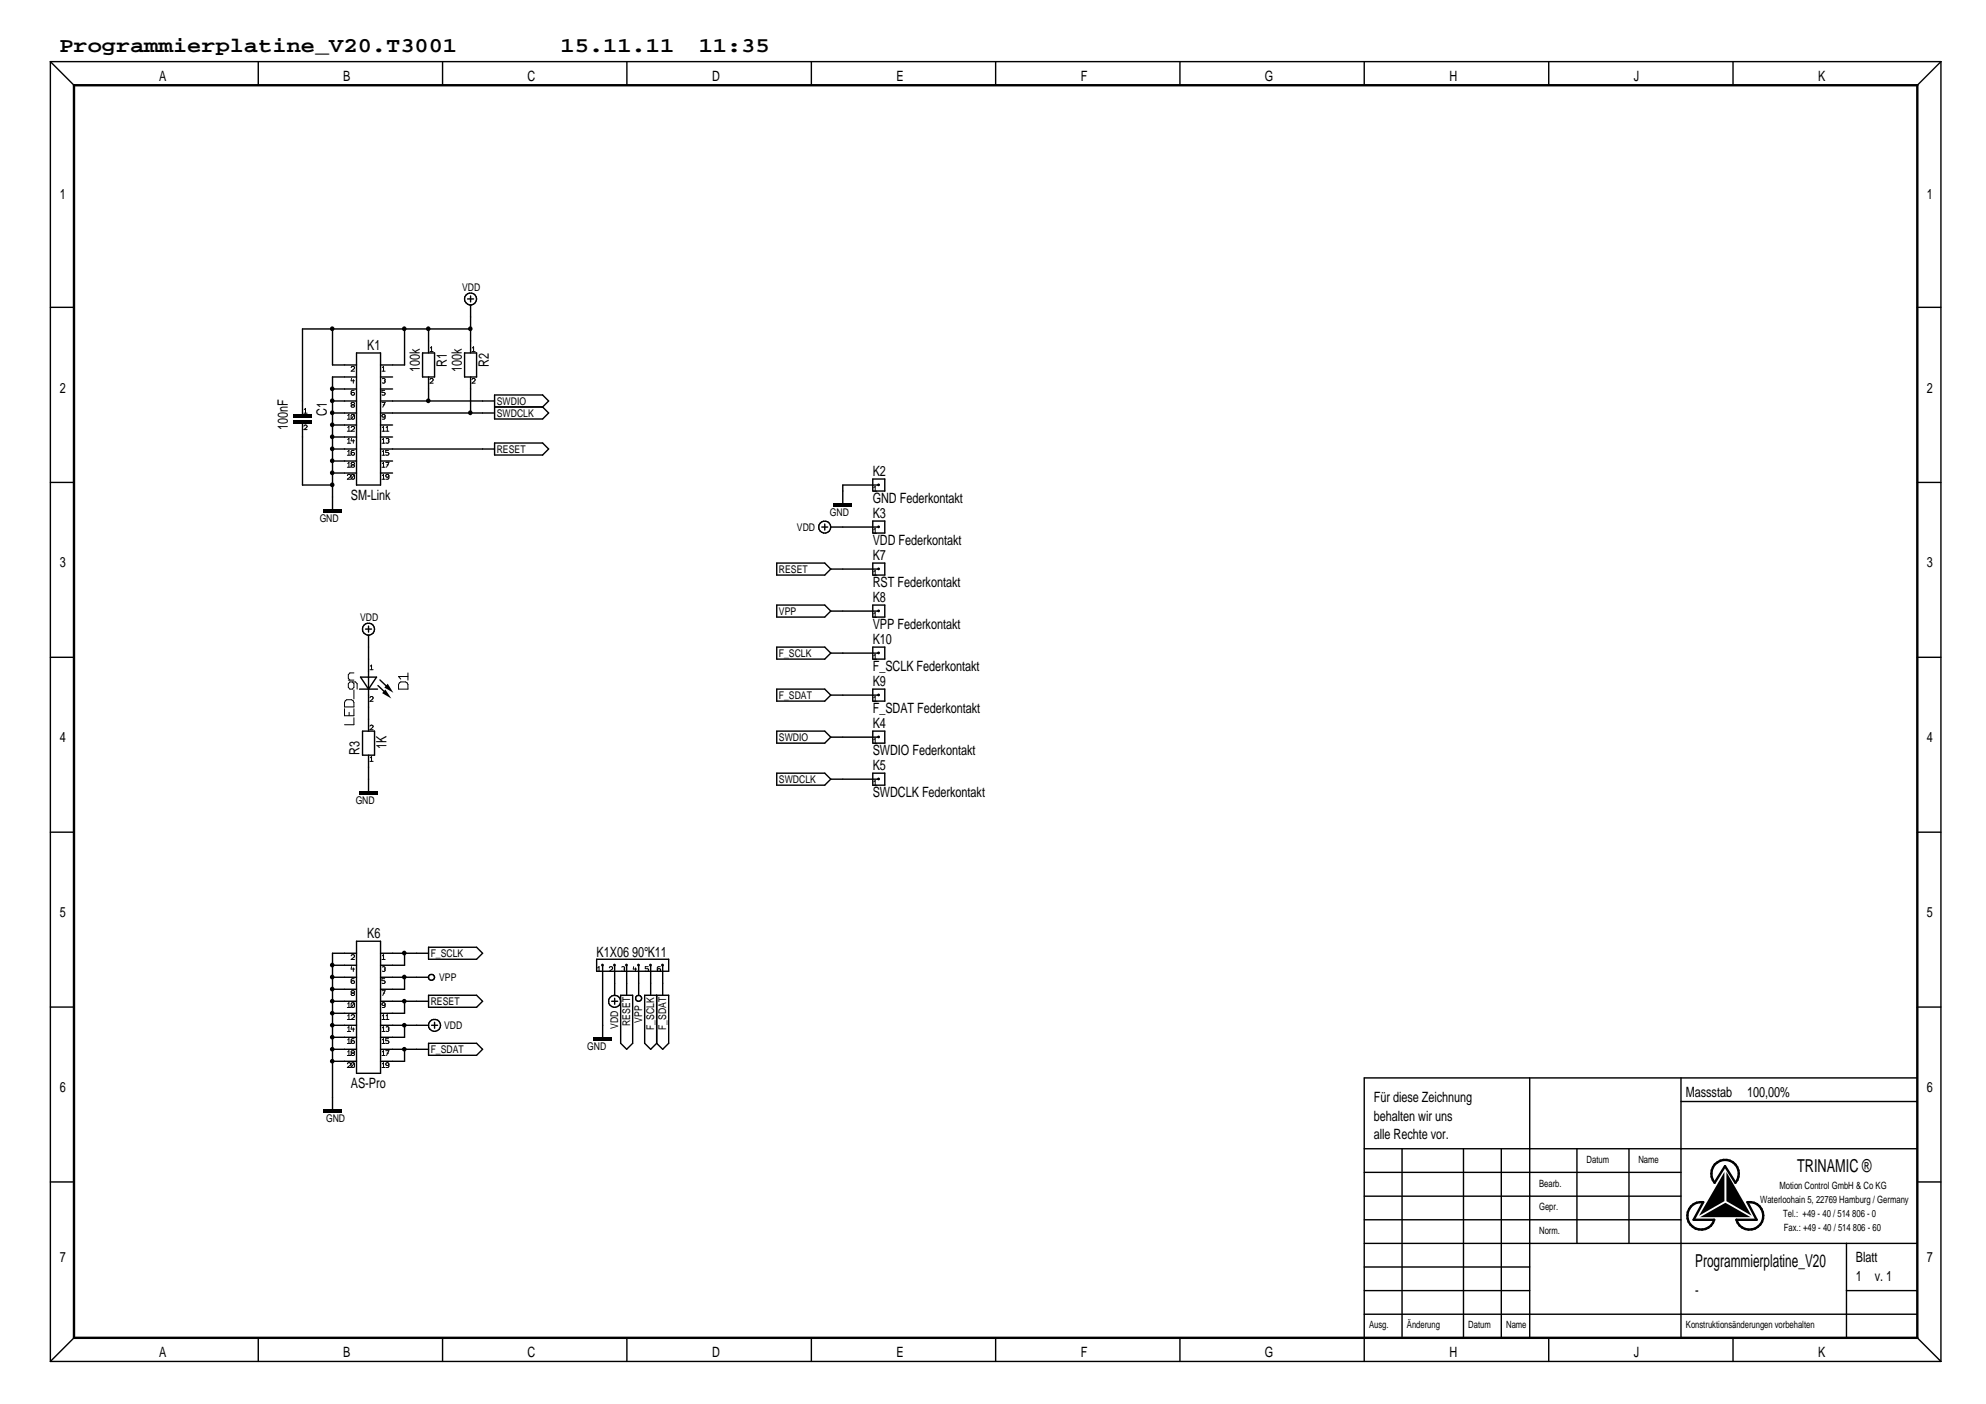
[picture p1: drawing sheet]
<svg xmlns="http://www.w3.org/2000/svg" width="420mm" height="297mm" viewBox="0 0 420 297" stroke-linecap="round" stroke-linejoin="round" font-family="sans-serif">
<g fill="none" stroke="#000" stroke-width=".3">
<path d="M10.7 13l5 5M10.7 13h399.9M10.7 13v275M54.6 13v5M93.6 13v5M132.6 13v5M171.7 13v5M210.6 13v5M249.6 13v5M288.6 13v5M327.6 13v5M366.6 13v5"/>
<path d="M410.6 13l-5 5M410.6 13v275M10.7 65h5M70.3 69.6v7.6h5.1M75.4 79.8h-5.1v27.9M75.4 74.7h5.1v27.9h-5.1zM80.5 79.8h2.5M85.6 69.6v7.6h-5.1M89.4 74.7h2.5v5.1h-2.5zM90.7 69.6v5.1M90.7 79.8v5M98.3 74.7h2.5v5.1h-2.5z"/>
<path d="M98.9 63.2h1.3M99.6 62.6v1.3M99.6 64.5v10.2M99.6 79.8v7.6M99.6 69.6h-35.6v18.1M405.6 65h5M64 89.6v13h6.3M70.3 95h5.1M70.3 87.4h5.1M70.3 84.8h5.1M70.3 82.3h5.1M70.3 89.9h5.1"/>
<path d="M70.3 92.5h5.1M70.3 97.5h5.1M80.5 95h24.1M80.5 87.4h24.1M80.5 84.8h24.1M80.5 82.3h2.5M80.5 89.9h2.5M80.5 92.5h2.5M80.5 97.5h2.5M104.6 83.6h10.2l1.3 1.2-1.3 1.3 1.3 1.3-1.3 1.2h-10.2zM104.6 93.7h10.2l1.3 1.3-1.3 1.3h-10.2zM104.6 86.1h10.2"/>
<path d="M10.7 102.1h5M70.3 100.1h5.1M80.5 100.1h2.5M164.3 119.1h10.2l1.3 1.3-1.3 1.3h-10.2zM173.9 111.5h1.2M174.5 110.9v1.2M175.8 111.5h10.1M184.6 119.1h2.6v2.6h-2.6zM184.6 110.2h2.6v2.6h-2.6zM184.6 101.3h2.6v2.6h-2.6zM185.9 102.6h-7.6v3.8M405.6 102.1h5"/>
<path d="M10.7 139.1h5M77.3 133.1h1.3M78 132.5v1.2M78 134.4v20.3M164.3 128h10.2l1.3 1.3-1.3 1.3h-10.2zM164.3 136.9h10.2l1.3 1.3-1.3 1.2h-10.2zM175.8 138.2h10.1M175.8 129.3h10.1M175.8 120.4h10.1M184.6 136.9h2.6v2.5h-2.6zM184.6 128h2.6v2.6h-2.6zM405.6 139.1h5"/>
<path d="M76.1 145.8h3.8M76.3 143.3h3.4l-1.7 2.5zM76.7 154.7h2.5v5.1h-2.5zM78 159.8v7.6M80 145l1.9 1.9M80.4 143.8l1.9 1.9M164.3 145.8h10.2l1.3 1.3-1.3 1.2h-10.2zM164.3 154.7h10.2l1.3 1.3-1.3 1.2h-10.2zM175.8 156h10.1M175.8 147.1h10.1M184.6 154.7h2.6v2.5h-2.6zM184.6 145.8h2.6v2.5h-2.6z"/>
<path d="M10.7 176.1h5M164.3 163.6h10.2l1.3 1.2-1.3 1.3h-10.2zM175.8 164.8h10.1M184.6 163.6h2.6v2.5h-2.6zM405.6 176.1h5M75.4 199.1h5.1v28h-5.1zM10.7 213.1h5M70.3 211.8h5.1M70.3 216.9h5.1M70.3 206.8h5.1M70.3 204.2h5.1M70.3 209.3h5.1"/>
<path d="M70.3 214.4h5.1M70.3 219.5h5.1M75.4 201.7h-5.1v33M80.5 211.8h10.2M80.5 216.9h10.2M80.5 206.8h10.2M80.5 201.7h10.2M85.6 201.7v2.5h-5.1M85.6 206.8v2.5h-5.1M85.6 211.8v2.6h-5.1M85.6 216.9v2.6h-5.1M90.7 210.6h10.1l1.3 1.2-1.3 1.3h-10.1z"/>
<path d="M90.7 200.4h10.1l1.3 1.3-1.3 1.2h-10.1zM91.3 216.9h1.3M91.9 216.3v1.3M126.2 202.9h15.3v2.6h-15.3zM127.5 204.2v15.3M129.4 211.8h1.3M130 204.2v6.4M130 211.2v1.3M131.3 210.6h2.5v10.1l-1.2 1.3-1.3-1.3zM132.6 204.2v6.4M135.1 204.2v6.4M136.4 210.6h5.1v10.1l-1.3 1.3-1.3-1.3-1.2 1.3-1.3-1.3z"/>
<path d="M137.7 204.2v6.4M138.9 210.6v10.1M140.2 204.2v6.4M405.6 213.1h5M70.3 222h5.1M70.3 224.5h5.1M80.5 222h10.2M85.6 222v2.5h-5.1M90.7 220.7h10.1l1.3 1.3-1.3 1.3h-10.1zM323.6 228v55M355.6 233h50M355.6 228v55"/>
<path d="M405.6 228h-117v60M10.7 250.1h5M288.6 248h67M288.6 253.1h67M288.6 258.1h67M288.6 243h117M296.6 243v40M309.6 243v40M317.6 243v40M333.6 243v20.1M344.6 243v20.1M405.6 250.1h5"/>
<path d="M288.6 268.1h35M288.6 273h35M288.6 278h117M288.6 263.1h117M390.6 273h15M390.6 263.1v19.9M10.7 288h399.9M15.7 283l-5 5M54.6 283v5M93.6 283v5M132.6 283v5M171.7 283v5"/>
<path d="M210.6 283v5M249.6 283v5M327.6 283v5M366.6 283v5M405.6 283l5 5"/>
<circle cx="99.6" cy="63.3" r="1.27"/>
<circle cx="174.5" cy="111.5" r="1.27"/>
<circle cx="78" cy="133.1" r="1.27"/>
<circle cx="91.3" cy="206.8" r=".64"/>
<circle cx="91.9" cy="216.9" r="1.27"/>
<circle cx="130" cy="211.9" r="1.27"/>
<circle cx="135.1" cy="211.2" r=".64"/>
</g>
<g fill="#000">
<path d="M81.5 145.9l1.3 1.9-2-1.2zM82 144.7l1.2 1.9-1.9-1.1zM364.8 247.9v6.2l-5.4 3.1zM359.7 257.5l5.3-3 5.4 3zM365.2 247.9l5.4 9.3-5.4-3.1z"/>
<path d="M62.1 89h3.8v.6h-3.8z" fill-rule="evenodd"/>
<path d="M62.1 87.7h3.8v.6h-3.8z" fill-rule="evenodd"/>
<path d="M68.4 107.7h3.9v.6h-3.9z" fill-rule="evenodd"/>
<path d="M176.4 106.4h3.8v.7h-3.8z" fill-rule="evenodd"/>
<path d="M76.1 167.4h3.8v.6h-3.8z" fill-rule="evenodd"/>
<path d="M125.6 219.5h3.8v.6h-3.8z" fill-rule="evenodd"/>
<path d="M68.4 234.7h3.9v.6h-3.9z" fill-rule="evenodd"/>
<circle cx="70.3" cy="69.6" r=".49"/>
<circle cx="85.5" cy="69.6" r=".49"/>
<circle cx="90.6" cy="69.6" r=".49"/>
<circle cx="99.5" cy="69.6" r=".49"/>
<circle cx="70.3" cy="97.5" r=".49"/>
<circle cx="70.3" cy="92.4" r=".49"/>
<circle cx="70.3" cy="95" r=".49"/>
<circle cx="70.3" cy="82.3" r=".49"/>
<circle cx="70.3" cy="89.9" r=".49"/>
<circle cx="70.3" cy="87.3" r=".49"/>
<circle cx="70.3" cy="84.8" r=".49"/>
<circle cx="90.6" cy="84.8" r=".49"/>
<circle cx="99.5" cy="87.3" r=".49"/>
<circle cx="70.3" cy="100" r=".49"/>
<circle cx="70.3" cy="102.6" r=".49"/>
<circle cx="185.9" cy="102.6" r=".3"/>
<circle cx="185.9" cy="111.5" r=".3"/>
<circle cx="185.9" cy="129.2" r=".3"/>
<circle cx="185.9" cy="138.1" r=".3"/>
<circle cx="185.9" cy="120.4" r=".3"/>
<circle cx="185.9" cy="147" r=".3"/>
<circle cx="185.9" cy="155.9" r=".3"/>
<circle cx="185.9" cy="164.8" r=".3"/>
<circle cx="70.3" cy="206.7" r=".49"/>
<circle cx="70.3" cy="204.2" r=".49"/>
<circle cx="70.3" cy="209.3" r=".49"/>
<circle cx="70.3" cy="219.4" r=".49"/>
<circle cx="70.3" cy="214.4" r=".49"/>
<circle cx="70.3" cy="216.9" r=".49"/>
<circle cx="70.3" cy="211.8" r=".49"/>
<circle cx="85.5" cy="201.6" r=".49"/>
<circle cx="85.5" cy="206.7" r=".49"/>
<circle cx="85.5" cy="216.9" r=".49"/>
<circle cx="85.5" cy="211.8" r=".49"/>
<circle cx="127.5" cy="204.2" r=".3"/>
<circle cx="130" cy="204.2" r=".3"/>
<circle cx="132.5" cy="204.2" r=".3"/>
<circle cx="135.1" cy="204.2" r=".3"/>
<circle cx="137.6" cy="204.2" r=".3"/>
<circle cx="140.2" cy="204.2" r=".3"/>
<circle cx="70.3" cy="224.5" r=".49"/>
<circle cx="70.3" cy="222" r=".49"/>
<circle cx="85.5" cy="222" r=".49"/>
</g>
<g fill="none" stroke="#000" stroke-width=".21">
<path d="M74.3 77.8a.38 .38 0 0 1 .3-.3 .38 .38 0 0 1 .4 .3l-.1 .2-.6 .5h.7M80.8 78.5h.7M80.9 77.8l.2-.3v1M91 74.4h.6M91 73.6l.3-.2v1M99.9 74.4h.6M99.9 73.6l.3-.2v1M64.3 90.2a.33 .33 0 0 1 .4-.3 .33 .33 0 0 1 .2 .5l-.6 .5h.7M64.3 87.4h.7M64.4 86.7l.2-.3v1M73.5 88.7h.7M73.5 91.2h.7"/>
<path d="M73.5 93.8h.7M73.5 96.3h.7M73.5 98.8h.7M73.6 87.9l.2-.2v1M73.6 90.5l.2-.3v1M73.6 93l.2-.2v1M73.6 95.5l.2-.2v1M73.6 98.1l.2-.3v1M74.3 85.3l.2-.2h.3l.2 .2v.2l-.7 .3 .2 .3h.3l.2-.3-.7-.3zM74.3 90.5a.38 .38 0 0 1 .3-.3 .38 .38 0 0 1 .4 .3l-.1 .2-.6 .5h.7M74.4 80.1l-.1 .5h.7M74.4 92.8l-.1 .5h.7"/>
<path d="M74.5 97.8l-.2 .4 .7 .3-.2 .3h-.3l-.2-.1v-.2l.7-.3-.2-.4zM74.7 80.3v.8M74.7 93v.8M74.9 82.6l-.5 .1-.1 .7a.38 .38 0 0 0 .3 .2 .38 .38 0 0 0 .4-.2l-.1-.3a.4 .4 0 0 0-.6 .2M74.9 87.8v.8h-.5M74.9 95.3l-.5 .1-.1 .7a.38 .38 0 0 0 .3 .2 .38 .38 0 0 0 .4-.2l-.1-.3a.4 .4 0 0 0-.6 .2M74.9 87.8a.4 .4 0 0 0-.6 .1l.1 .7M74.9 87.8l-.5 .8M80.8 85.1h.7l-.5 1M80.8 91.2h.7M80.8 93.8h.7M80.8 96.3h.7"/>
<path d="M80.8 98.8h.7M80.9 90.5l.2-.3v1M80.9 93l.2-.2v1M80.9 95.5l.2-.2v1M80.9 98.1l.2-.3v1M80.9 80.1a.33 .33 0 0 1 .5 0 .33 .33 0 0 1 0 .5M81.1 85.6h.3M81.3 80.6h.1M81.4 80.6l.1 .2a.36 .36 0 0 1-.6 .2M81.4 82.6h-.6v.4h.4l.3 .3-.3 .3-.4-.1M81.5 88a.33 .33 0 0 1-.5 .3 .33 .33 0 0 1-.1-.5 .36 .36 0 0 1 .6 .1l-.1 .7-.5 .1M81.6 91.2h.7"/>
<path d="M81.6 97.8h.7l-.5 1M81.7 92.8a.33 .33 0 0 1 .5 0 .33 .33 0 0 1 0 .5M81.7 90.5l.2-.3v1M81.9 98.3h.3M82.1 93.3h.1M82.2 93.3l.1 .2a.36 .36 0 0 1-.6 .2M82.2 95.3h-.6v.4h.4l.3 .3-.3 .3-.4-.1M91 80.3a.33 .33 0 0 1 .4-.2 .33 .33 0 0 1 .2 .5l-.6 .5h.6M99.9 80.3a.33 .33 0 0 1 .4-.2 .33 .33 0 0 1 .1 .5l-.5 .5h.6M73.5 100.6l.1-.1a.38 .38 0 0 1 .6 .2l-.7 .7h.7M74.9 100.5v.8h-.5M74.9 100.5a.4 .4 0 0 0-.6 .1l.1 .7"/>
<path d="M74.9 100.5l-.5 .8M80.8 101.4h.7M80.9 100.6l.2-.2v1M82.3 100.7a.33 .33 0 0 1-.5 .3 .33 .33 0 0 1-.1-.5 .36 .36 0 0 1 .6 .1l-.1 .7-.5 .1M184.8 112.8h.7M184.8 103.9h.7M184.9 103.2l.3-.3v1M184.9 112.1l.3-.3v1M184.8 139.5h.7M184.8 130.6h.7M184.8 121.7h.7M184.9 120.9l.3-.2v1"/>
<path d="M184.9 129.8l.3-.2v1M184.9 138.7l.3-.2v1M72.9 149.9v1.5h2v-1.5M73.1 148.3l.3-.3h1l.3 .3 .2 .3v1h-2v-1zM73.7 143.9h1.2M73.9 150.7v.7M74.5 144.3l.4 .4v.7l-.4 .4h-.5l-.3-.4v-.7l.3-.4h1.2l.4 .4v1.1M74.9 151.8v1.5h-2M74.9 146v1.9M74.9 142.4h-.9l-.3 .3v.8l.3 .4M78.3 147.6a.33 .33 0 0 1 .4-.2 .33 .33 0 0 1 .2 .5l-.6 .5h.6M78.3 153.6l.2-.2 .4 .1v.4l-.6 .5h.6"/>
<path d="M78.3 141.7h.6M78.3 140.9l.3-.2v1M84.5 144.5l.3-.2h1l.3 .2 .2 .3v1h-2v-1zM86.3 142.4v1.5M86.3 143.1h-2l.5 .6M184.8 148.4h.7M184.8 157.3h.7M184.9 147.6l.3-.2v1M184.9 156.5l.3-.2v1M78.3 161.1h.6M78.3 160.3l.3-.2v1M184.8 166.2h.7"/>
<path d="M184.9 165.4l.3-.3v1.1M73.5 213.1h.7M73.5 215.7h.7M73.5 218.2h.7M73.6 212.4l.2-.3v1M73.6 214.9l.2-.2v1M73.6 217.5l.2-.3v1M74.3 202.2a.38 .38 0 0 1 .3-.2 .38 .38 0 0 1 .4 .2l-.1 .3-.6 .5h.7M74.3 209.8l.2-.2h.3l.2 .2v.1l-.7 .4 .2 .3h.3l.2-.3-.7-.4zM74.3 214.9a.38 .38 0 0 1 .3-.2 .38 .38 0 0 1 .4 .2l-.1 .3-.6 .5h.7M74.4 204.5l-.1 .5h.7M74.4 217.2l-.1 .5h.7"/>
<path d="M74.7 204.8v.7M74.7 217.5v.7M74.9 207.1h-.5l-.1 .7a.38 .38 0 0 0 .3 .3 .38 .38 0 0 0 .4-.3l-.1-.2a.4 .4 0 0 0-.6 .1M74.9 212.2v.9h-.5M74.9 219.8h-.5l-.1 .7a.38 .38 0 0 0 .3 .3 .38 .38 0 0 0 .4-.3l-.1-.2a.4 .4 0 0 0-.6 .1M74.9 212.2a.4 .4 0 0 0-.6 .2l.1 .7M74.9 212.2l-.5 .9M80.8 203h.7M80.8 209.6h.7l-.5 1M80.8 215.7h.7M80.8 218.2h.7M80.9 204.6a.33 .33 0 0 1 .5 0 .33 .33 0 0 1 0 .4"/>
<path d="M80.9 202.2l.2-.2v1M80.9 214.9l.2-.2v1M80.9 217.5l.2-.3v1M81.1 210.1h.3M81.3 205h.1M81.4 205l.1 .3a.36 .36 0 0 1-.6 .1M81.4 207.1h-.6v.4h.4l.3 .2-.3 .4-.4-.1M81.5 212.5a.33 .33 0 0 1-.5 .2 .33 .33 0 0 1-.1-.5 .36 .36 0 0 1 .6 .2l-.1 .7h-.5M81.6 215.7h.7M81.7 217.3a.33 .33 0 0 1 .5 0 .33 .33 0 0 1 0 .4M81.7 214.9l.2-.2v1M82.1 217.7h.1"/>
<path d="M82.2 217.7l.1 .3a.36 .36 0 0 1-.6 .1M82.2 219.8h-.6v.4h.4l.3 .2-.3 .4-.4-.1M126.4 205.5h.7M126.4 204.8l.3-.3v1M128.9 204.8a.37 .37 0 0 1 .4-.3 .37 .37 0 0 1 .3 .4l-.7 .6h.7M131.5 204.6a.38 .38 0 0 1 .4-.1 .38 .38 0 0 1 .3 .4l-.1 .1M132 205h.1M132.1 205l.1 .3a.39 .39 0 0 1-.7 .1M134.1 204.5l-.1 .5h.7M134.4 204.8v.7M137.1 204.5h-.6v.4h.5l.2 .3-.2 .3-.5-.1M139.7 204.5l-.6 .1v.7a.37 .37 0 0 0 .4 .2 .37 .37 0 0 0 .3-.3 .38 .38 0 0 0-.4-.3 .38 .38 0 0 0-.3 .3"/>
<path d="M73.5 220.8h.7M73.5 223.3h.7M73.5 225.1l.1-.2a.38 .38 0 0 1 .6 .3l-.7 .6h.7M73.6 220l.2-.2v1M73.6 222.5l.2-.2v1M74.3 222.5l.2-.2h.3l.2 .2v.1l-.7 .4 .2 .3h.3l.2-.3-.7-.4zM74.9 224.9v.9h-.5M74.9 224.9a.4 .4 0 0 0-.6 .2l.1 .7M74.9 224.9l-.5 .9M80.8 220.8h.7M80.8 223.3h.7M80.8 225.8h.7"/>
<path d="M80.9 220l.2-.2v1M80.9 222.5l.2-.2v1M80.9 225.1l.2-.3v1M81.6 222.3h.7l-.5 1M81.9 222.8h.3M82.3 225.2a.33 .33 0 0 1-.5 .2 .33 .33 0 0 1-.1-.5 .36 .36 0 0 1 .6 .2l-.1 .7h-.5"/>
</g>
<path d="M15.7 18h389.9v265h-389.9zM357.7 255.2a2.95 2.95 0 0 1 2.6-.9l-2 3.8h4.4a2.92 2.92 0 0 1-4.3 1.7 2.92 2.92 0 0 1-.7-4.6zM362.8 246.3a2.92 2.92 0 0 1 4.1-.2 2.92 2.92 0 0 1 .2 4.1l-2.2-3.5-2.2 3.5a3.1 3.1 0 0 1 .1-3.9zM369.7 254.3a2.92 2.92 0 0 1 3.3 2.3 2.92 2.92 0 0 1-2.1 3.4 2.92 2.92 0 0 1-3.5-1.9h4.2z" fill="none" stroke="#000" stroke-width=".51"/>
<g font-size="4.5">
<text x="12.6" y="10.9">Programmierplatine_V20.T3001</text>
<text x="118.6" y="10.9">15.11.11</text>
<text x="147.8" y="10.9">11:35</text>
</g>
<g font-size="3.8">
<text x="380.2" y="248">TRINAMIC ®</text>
<text x="358.6" y="268.1">Programmierplatine_V20</text>
</g>
<g font-size="3">
<text x="33.6" y="17.1">A</text>
<text x="72.6" y="17.1">B</text>
<text x="111.6" y="17.1">C</text>
<text x="150.7" y="17.1">D</text>
<text x="189.6" y="17.1">E</text>
<text x="228.6" y="17.1">F</text>
<text x="267.6" y="17.1">G</text>
<text x="306.7" y="17.1">H</text>
<text x="345.6" y="17.1">J</text>
<text x="384.6" y="17.1">K</text>
<text x="12.6" y="42">1</text>
<text x="407.6" y="42">1</text>
<text x="77.7" y="74">K1</text>
<text x="94.6" y="77.6" transform="rotate(-90 94.6 77.6)">R1</text>
<text x="103.5" y="77.6" transform="rotate(-90 103.5 77.6)">R2</text>
<text x="12.6" y="83.1">2</text>
<text x="88.8" y="78.7" transform="rotate(-90 88.8 78.7)">100k</text>
<text x="97.7" y="78.7" transform="rotate(-90 97.7 78.7)">100k</text>
<text x="407.6" y="83.1">2</text>
<text x="69.2" y="88.1" transform="rotate(-90 69.2 88.1)">C1</text>
<text x="60.9" y="91" transform="rotate(-90 60.9 91)">100nF</text>
<text x="184.6" y="100.7">K2</text>
<text x="74.2" y="105.8">SM-Link</text>
<text x="184.6" y="106.4">GND Federkontakt</text>
<text x="184.6" y="109.6">K3</text>
<text x="184.6" y="118.5">K7</text>
<text x="184.6" y="115.3">VDD Federkontakt</text>
<text x="12.6" y="120.1">3</text>
<text x="184.6" y="124.2">RST Federkontakt</text>
<text x="407.6" y="120.1">3</text>
<text x="184.6" y="127.4">K8</text>
<text x="184.6" y="136.3">K10</text>
<text x="184.6" y="133.1">VPP Federkontakt</text>
<text x="184.6" y="142">F_SCLK Federkontakt</text>
<text x="184.6" y="145.2">K9</text>
<text x="184.6" y="150.9">F_SDAT Federkontakt</text>
<text x="184.6" y="154.1">K4</text>
<text x="12.6" y="157.1">4</text>
<text x="76.1" y="159.8" transform="rotate(-90 76.1 159.8)">R3</text>
<text x="81.8" y="158.5" transform="rotate(-90 81.8 158.5)">1K</text>
<text x="184.6" y="159.8">SWDIO Federkontakt</text>
<text x="407.6" y="157.1">4</text>
<text x="184.6" y="162.9">K5</text>
<text x="184.6" y="168.7">SWDCLK Federkontakt</text>
<text x="12.6" y="194.1">5</text>
<text x="407.6" y="194.1">5</text>
<text x="77.7" y="198.5">K6</text>
<text x="126.2" y="202.4">K1X06 90°K11</text>
<text x="12.6" y="231.1">6</text>
<text x="74.2" y="230.3">AS-Pro</text>
<text x="290.6" y="233">Für diese Zeichnung</text>
<text x="356.6" y="232">Massstab</text>
<text x="369.6" y="232">100,00%</text>
<text x="407.6" y="231.1">6</text>
<text x="290.6" y="237.1">behalten wir uns</text>
<text x="290.6" y="241">alle Rechte vor.</text>
<text x="12.6" y="267">7</text>
<text x="392.6" y="267">Blatt</text>
<text x="407.6" y="267">7</text>
<text x="358.6" y="274.1">-</text>
<text x="392.6" y="271.1">1</text>
<text x="396.6" y="271.1">v. 1</text>
<text x="33.6" y="287.1">A</text>
<text x="72.6" y="287.1">B</text>
<text x="111.6" y="287.1">C</text>
<text x="150.7" y="287.1">D</text>
<text x="189.6" y="287.1">E</text>
<text x="228.6" y="287.1">F</text>
<text x="267.6" y="287.1">G</text>
<text x="306.7" y="287.1">H</text>
<text x="345.6" y="287.1">J</text>
<text x="384.6" y="287.1">K</text>
</g>
<g font-size="2.2">
<text x="97.8" y="61.5">VDD</text>
<text x="105.1" y="88.1">SWDCLK</text>
<text x="105.1" y="85.6">SWDIO</text>
<text x="105.1" y="95.8">RESET</text>
<text x="67.6" y="110.4">GND</text>
<text x="168.6" y="112.3">VDD</text>
<text x="175.6" y="109.2">GND</text>
<text x="164.8" y="121.2">RESET</text>
<text x="76.2" y="131.3">VDD</text>
<text x="164.8" y="130">VPP</text>
<text x="164.8" y="138.9">F_SCLK</text>
<text x="164.8" y="147.8">F_SDAT</text>
<text x="164.8" y="156.7">SWDIO</text>
<text x="164.8" y="165.6">SWDCLK</text>
<text x="75.3" y="170.1">GND</text>
<text x="91.1" y="202.4">F_SCLK</text>
<text x="92.9" y="207.5">VPP</text>
<text x="91.1" y="212.6">RESET</text>
<text x="94" y="217.7">VDD</text>
<text x="130.8" y="217.7" transform="rotate(-90 130.8 217.7)">VDD</text>
<text x="133.3" y="217.1" transform="rotate(-90 133.3 217.1)">RESET</text>
<text x="135.8" y="216.5" transform="rotate(-90 135.8 216.5)">VPP</text>
<text x="138.4" y="217.9" transform="rotate(-90 138.4 217.9)">F_SCLK</text>
<text x="140.9" y="218" transform="rotate(-90 140.9 218)">F_SDAT</text>
<text x="91.1" y="222.8">F_SDAT</text>
<text x="124.2" y="222.2">GND</text>
<text x="69" y="237.4">GND</text>
</g>
<g font-size="2.1">
<text x="325.6" y="251">Bearb.</text>
<text x="335.7" y="246">Datum</text>
<text x="346.6" y="246">Name</text>
<text x="376.5" y="251.5">Motion Control GmbH &amp; Co KG</text>
<text x="325.6" y="256">Gepr.</text>
<text x="372.4" y="254.5">Waterloohain 5, 22769 Hamburg / Germany</text>
<text x="377.2" y="257.5">Tel.: +49 - 40 / 514 806 - 0</text>
<text x="325.6" y="261.1">Norm.</text>
<text x="377.4" y="260.5">Fax.: +49 - 40 / 514 806 - 60</text>
<text x="289.6" y="281.1">Ausg.</text>
<text x="297.6" y="281.1">Änderung</text>
<text x="310.6" y="281.1">Datum</text>
<text x="318.6" y="281.1">Name</text>
<text x="356.6" y="281.1">Konstruktionsänderungen vorbehalten</text>
</g>
</svg>
